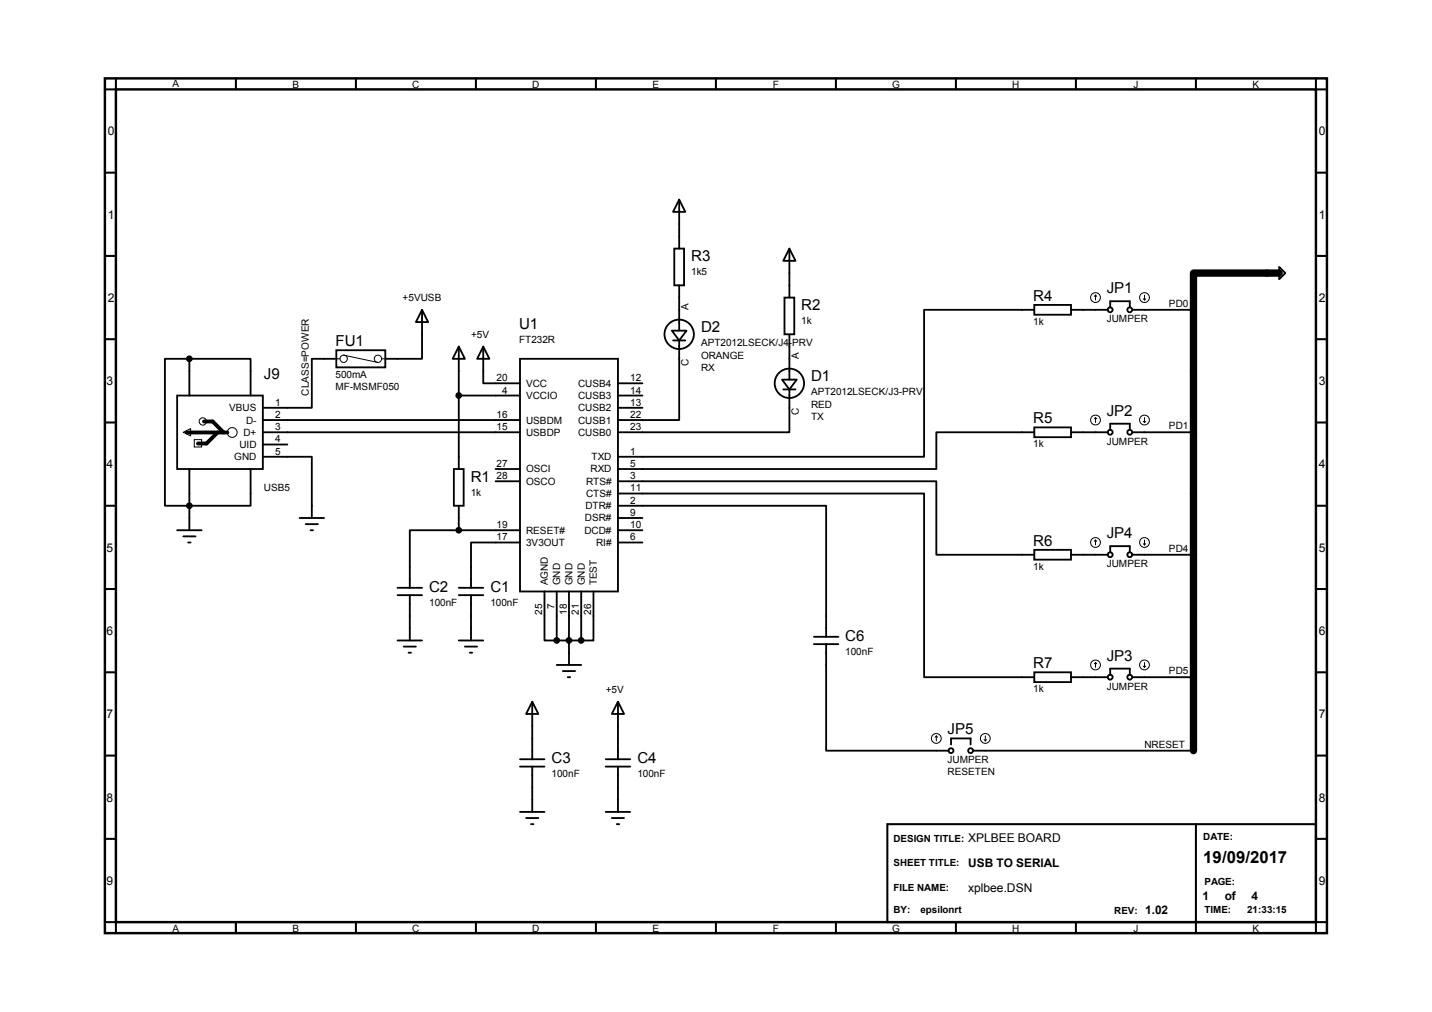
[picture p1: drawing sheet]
<svg xmlns="http://www.w3.org/2000/svg" width="297mm" height="210mm" viewBox="0 0 297 210" stroke-linecap="round" stroke-linejoin="round" font-family="sans-serif">
<path d="M21.8 16.3h253.4v177.2h-253.4zM24 18.5h249v172.8h-249z" fill="none" stroke="#000" stroke-width=".51"/>
<g fill="none" stroke="#000" stroke-width=".42">
<path d="M24 16.3v2.2h-2.2M48.9 16.3v2.2M73.8 16.3v2.2M98.7 16.3v2.2M123.6 16.3v2.2M148.5 16.3v2.2M173.4 16.3v2.2M198.3 16.3v2.2M223.2 16.3v2.2M248.1 16.3v2.2M273 16.3v2.2h2.2M21.8 35.8h2.2"/>
<path d="M273 35.8h2.2M21.8 53.1h2.2M273 53.1h2.2M21.8 70.4h2.2M273 70.4h2.2M21.8 87.6h2.2M273 87.6h2.2M21.8 104.9h2.2M273 104.9h2.2M21.8 122.2h2.2M21.8 139.4h2.2M273 122.2h2.2"/>
<path d="M273 139.4h2.2M21.8 156.7h2.2M273 156.7h2.2M21.8 174h2.2M184.1 170.9h88.9v20.4h-88.9zM248.1 170.9v22.6M273 174h2.2M21.8 191.3h2.2v2.2M48.9 191.3v2.2M73.8 191.3v2.2M98.7 191.3v2.2M123.6 191.3v2.2"/>
<path d="M148.5 191.3v2.2M173.4 191.3v2.2M198.3 191.3v2.2M223.2 191.3v2.2M275.2 191.3h-2.2v2.2"/>
</g>
<path d="M265.3 56.6h-17.7v99.1" fill="none" stroke="#000" stroke-width="1.5"/>
<g fill="none" stroke="#000" stroke-width=".38">
<path d="M139.9 51.6h2v7.6h-2zM140.9 41.4l1.3 2.5h-2.6zM140.9 41.4v10.2M140.9 59.2v9.4M163.7 51.6l1.3 2.5h-2.5zM163.7 51.6v10.1M265.3 55.4l1.3 1.2-1.3 1.3zM39.3 74.4h-5.1v30.5h17.8v-7.6M39.3 74.4h12.7v7.6M39.3 74.4v7.6M69.8 72.6h10.1v3.6h-10.1zM69.8 74.4h-5.1v10.2h-10.2"/>
<path d="M87.5 64.3l1.3 2.5h-2.5zM87.5 64.3v10.1h-7.6M95.2 71.9l1.2 2.5h-2.5zM95.2 71.9v25.4M100.2 71.9l1.3 2.5h-2.5zM100.2 71.9v7.6h7.7M107.9 74.4h20.3v48.3h-20.3zM128.2 79.5h5.1M139.4 68.6h3l-1.5 2zM139.6 70.6h2.6M140.9 70.6v16.5h-12.7M162.2 78.7h3.1l-1.6 2.1z"/>
<path d="M162.7 61.7h2.1v7.6h-2.1zM163.7 69.3v9.4M214.5 63.2h7.7v2.1h-7.7zM214.5 64.3h-22.8v30.4h-63.5M222.2 64.3h7.6M230.3 63.8v-1.3h4.1v1.3M234.9 64.3h12.7M36.7 82h17.8v15.3h-17.8zM39.3 97.3v12.7M54.5 94.7h10.2v12.7M54.5 87.1h53.4M54.5 89.7h53.4"/>
<path d="M54.5 92.2h5.1M94.1 97.3h2.1v7.6h-2.1zM95.2 82h12.7M102.8 97.3h5.1M102.8 99.8h5.1M128.2 99.8h66v15.3h20.3M128.2 82h5.1M128.2 84.6h5.1M162.5 80.8h2.5M163.7 80.8v8.9h-35.5M214.5 88.6h7.7v2.1h-7.7zM214.5 89.7h-20.3v7.6h-66"/>
<path d="M222.2 89.7h7.6M230.3 89.2v-1.3h4.1v1.3M234.9 89.7h12.7M36.7 110h5.1M38 111.3h2.6M39 112.5h.5M62.1 107.4h5.1M63.4 108.7h2.6M64.4 110h.5M95.2 110h-10.2v11.9M95.2 104.9v5.1M95.2 110h12.7"/>
<path d="M107.9 112.5h-10.2v9.4M128.2 102.4h63.5v38.1h22.8M128.2 104.9h43.2v27.2M128.2 110h5.1M128.2 112.5h5.1M128.2 107.4h5.1M214.5 114h7.7v2.1h-7.7zM222.2 115.1h7.6M230.3 114.6v-1.3h4.1v1.3M234.9 115.1h12.7M82.5 132.8h5M82.5 123.4h5"/>
<path d="M82.5 121.9h5M83.7 134.1h2.6M84.7 135.4h.6M85 123.4v9.4M95.2 132.8h5M95.2 123.4h5M95.2 121.9h5M96.4 134.1h2.6M97.4 135.4h.6M97.7 123.4v9.4M112.9 122.7v10.1h2.6M115.5 132.8h5.1"/>
<path d="M115.5 122.7v10.1M115.5 137.9h5.1M116.8 139.2h2.5M118 122.7v15.2M120.6 122.7v10.1M123.1 122.7v10.1h-2.5M168.8 132.1h5.1M168.8 133.6h5.1M171.4 133.6v22.1h25.4M214.5 139.4h7.7v2.1h-7.7zM230.3 140v-1.3h4.1v1.3M107.9 159h5"/>
<path d="M107.9 157.5h5M110.4 145.5l1.3 2.6h-2.6zM110.4 145.5v12M110.4 159v9.4M117.8 140.5h.5M125.6 159h5.1M125.6 157.5h5.1M128.2 145.5l1.3 2.6h-2.6zM128.2 145.5v12M128.2 159v9.4M197.3 154.4v-1.2h4v1.2M201.8 155.7h45.8"/>
<path d="M222.2 140.5h7.6M234.9 140.5h12.7M107.9 168.4h5M109.1 169.7h2.6M110.1 170.9h.6M125.6 168.4h5.1M126.9 169.7h2.6M127.9 170.9h.5"/>
<circle cx="39.3" cy="74.4" r=".51"/>
<circle cx="140.9" cy="69.3" r="3"/>
<circle cx="163.7" cy="79.5" r="3"/>
<circle cx="230.3" cy="64.3" r=".51"/>
<circle cx="234.4" cy="64.3" r=".51"/>
<circle cx="95.2" cy="82" r=".51"/>
<circle cx="230.3" cy="89.7" r=".51"/>
<circle cx="234.4" cy="89.7" r=".51"/>
<circle cx="39.3" cy="104.9" r=".51"/>
<circle cx="95.2" cy="110" r=".51"/>
<circle cx="230.3" cy="115.1" r=".51"/>
<circle cx="234.4" cy="115.1" r=".51"/>
<circle cx="115.5" cy="132.8" r=".51"/>
<circle cx="118" cy="132.8" r=".51"/>
<circle cx="120.6" cy="132.8" r=".51"/>
<circle cx="197.3" cy="155.7" r=".51"/>
<circle cx="201.3" cy="155.7" r=".51"/>
<circle cx="230.3" cy="140.5" r=".51"/>
<circle cx="234.4" cy="140.5" r=".51"/>
</g>
<g fill="none" stroke="#000" stroke-width=".21">
<path d="M69.8 74.4h.7M71.3 73.7l7.1 1.5M79.2 74.4h.7M227.2 61.2l-.2 .3M227.2 61.2l.3 .3M227.2 61.2v1M237.1 62l.3 .2M237.4 61.2v1M237.7 62l-.3 .2M38 89.7l1.5-.8v1.5zM40.3 91.2h1.5v1.5h-1.5zM227.2 86.6v1"/>
<path d="M227.2 86.6l-.2 .3M227.2 86.6l.3 .3M237.1 87.4l.3 .2M237.4 86.6v1M237.7 87.4l-.3 .2M227.2 112v1M227.2 112l-.2 .3M227.2 112l.3 .3M237.1 112.8l.3 .2M237.4 112v1M237.7 112.8l-.3 .2M227.2 137.4v1"/>
<path d="M227.2 137.4l-.2 .3M227.2 137.4l.3 .3M237.1 138.2l.3 .2M237.4 137.4v1M237.7 138.2l-.3 .2M194.2 152.7l-.2 .2M194.2 152.7l.3 .2M194.2 152.7v1M204.1 153.4l.3 .3M204.4 152.7v1M204.6 153.4l-.2 .3"/>
<circle cx="71.3" cy="74.4" r=".76"/>
<circle cx="78.4" cy="74.4" r=".76"/>
<circle cx="227.2" cy="61.7" r="1.02"/>
<circle cx="237.4" cy="61.7" r="1.02"/>
<circle cx="42.1" cy="87.4" r=".76"/>
<circle cx="48.2" cy="89.7" r="1.02"/>
<circle cx="227.2" cy="87.1" r="1.02"/>
<circle cx="237.4" cy="87.1" r="1.02"/>
<circle cx="227.2" cy="112.5" r="1.02"/>
<circle cx="237.4" cy="112.5" r="1.02"/>
<circle cx="227.2" cy="137.9" r="1.02"/>
<circle cx="237.4" cy="137.9" r="1.02"/>
<circle cx="194.2" cy="153.2" r="1.02"/>
<circle cx="204.4" cy="153.2" r="1.02"/>
</g>
<path d="M38.8 89.7h8.4M42.3 87.4h1.8l2.3 2.3M45.1 89.7l-2.3 2.3h-1.7" fill="none" stroke="#000" stroke-width=".8"/>
<g fill="#000">
<circle cx="39.3" cy="74.4" r=".51"/>
<circle cx="95.2" cy="82" r=".51"/>
<circle cx="39.3" cy="104.9" r=".51"/>
<circle cx="95.2" cy="110" r=".51"/>
<circle cx="115.5" cy="132.8" r=".51"/>
<circle cx="118" cy="132.8" r=".51"/>
<circle cx="120.6" cy="132.8" r=".51"/>
</g>
<text font-size="3.5" x="249.6" y="179">19/09/2017</text>
<g font-size="3.1">
<text x="143.4" y="54.2">R3</text>
<text x="166.2" y="64.4">R2</text>
<text x="214.3" y="62.4">R4</text>
<text x="229.6" y="60.9">JP1</text>
<text x="69.6" y="71.8">FU1</text>
<text x="107.7" y="68.2">U1</text>
<text x="145.4" y="69">D2</text>
<text x="54.7" y="78.7">J9</text>
<text x="168.2" y="79.1">D1</text>
<text x="214.3" y="87.8">R5</text>
<text x="229.6" y="86.3">JP2</text>
<text x="97.7" y="99.9">R1</text>
<text x="214.3" y="113.2">R6</text>
<text x="229.6" y="111.6">JP4</text>
<text x="89" y="122.8">C2</text>
<text x="101.7" y="122.8">C1</text>
<text x="175.3" y="132.9">C6</text>
<text x="229.6" y="137">JP3</text>
<text x="214.3" y="138.6">R7</text>
<text x="196.6" y="152.3">JP5</text>
<text x="114.4" y="158.3">C3</text>
<text x="132.2" y="158.3">C4</text>
</g>
<g font-size="2.5">
<text x="22.3" y="28.1">0</text>
<text x="273.6" y="28.1">0</text>
<text x="22.3" y="45.3">1</text>
<text x="273.6" y="45.3">1</text>
<text x="22.3" y="62.6">2</text>
<text x="273.6" y="62.6">2</text>
<text x="22.1" y="79.9">3</text>
<text x="273.6" y="79.9">3</text>
<text x="22.1" y="97.2">4</text>
<text x="273.6" y="97.2">4</text>
<text x="22.1" y="114.4">5</text>
<text x="273.6" y="114.4">5</text>
<text x="22.1" y="131.7">6</text>
<text x="273.6" y="131.7">6</text>
<text x="22.1" y="149">7</text>
<text x="273.6" y="149">7</text>
<text x="22.1" y="166.2">8</text>
<text x="273.6" y="166.2">8</text>
<text x="200.8" y="179.8">USB TO SERIAL</text>
<text x="200.8" y="174.7">XPLBEE BOARD</text>
<text x="22.1" y="183.5">9</text>
<text x="200.8" y="185">xplbee.DSN</text>
<text x="273.6" y="183.5">9</text>
<text x="237.6" y="189.6">1.02</text>
<text x="249.4" y="186.7">1</text>
<text x="254" y="186.7">of</text>
<text x="259.6" y="186.7">4</text>
</g>
<g font-size="2.1">
<text x="35.8" y="18">A</text>
<text x="60.7" y="18.2">B</text>
<text x="85.5" y="18.2">C</text>
<text x="110.4" y="18.2">D</text>
<text x="135.4" y="18.2">E</text>
<text x="160.3" y="18.2">F</text>
<text x="185" y="18.2">G</text>
<text x="210" y="18.2">H</text>
<text x="235.1" y="18.2">J</text>
<text x="259.8" y="18.2">K</text>
<text x="143.4" y="57.1">1k5</text>
<text x="83.5" y="62.4">+5VUSB</text>
<text x="142.8" y="64.3" transform="rotate(-90 142.8 64.3)">A</text>
<text x="242.5" y="63.7">PD0</text>
<text x="97.7" y="70.1">+5V</text>
<text x="107.7" y="71.1">FT232R</text>
<text x="145.4" y="71.8">APT2012LSECK/J4-PRV</text>
<text x="166.2" y="67.3">1k</text>
<text x="214.3" y="67.4">1k</text>
<text x="229.6" y="66.9">JUMPER</text>
<text x="142.8" y="75.9" transform="rotate(-90 142.8 75.9)">C</text>
<text x="145.4" y="74.4">ORANGE</text>
<text x="145.4" y="76.9">RX</text>
<text x="165.7" y="74.4" transform="rotate(-90 165.7 74.4)">A</text>
<text x="64" y="82" transform="rotate(-90 64 82)">CLASS=POWER</text>
<text x="69.6" y="78.3">500mA</text>
<text x="69.6" y="80.9">MF-MSMF050</text>
<text x="103" y="79.1">20</text>
<text x="104.2" y="81.6">4</text>
<text x="109.1" y="80.2">VCC</text>
<text x="109.1" y="82.8">VCCIO</text>
<text x="119.9" y="82.8">CUSB3</text>
<text x="119.9" y="80.2">CUSB4</text>
<text x="130.7" y="81.6">14</text>
<text x="130.7" y="79.1">12</text>
<text x="168.2" y="82">APT2012LSECK/J3-PRV</text>
<text x="47.5" y="85.3">VBUS</text>
<text x="51.1" y="87.8">D-</text>
<text x="57.1" y="84.2">1</text>
<text x="57.1" y="86.7">2</text>
<text x="57.1" y="89.2">3</text>
<text x="103" y="86.7">16</text>
<text x="103" y="89.2">15</text>
<text x="109.1" y="87.8">USBDM</text>
<text x="119.9" y="87.8">CUSB1</text>
<text x="119.9" y="85.3">CUSB2</text>
<text x="130.7" y="89.2">23</text>
<text x="130.7" y="86.7">22</text>
<text x="130.7" y="84.2">13</text>
<text x="165.7" y="86.1" transform="rotate(-90 165.7 86.1)">C</text>
<text x="168.2" y="84.5">RED</text>
<text x="168.2" y="87.1">TX</text>
<text x="242.5" y="89.1">PD1</text>
<text x="48.6" y="95.5">GND</text>
<text x="49.7" y="92.9">UID</text>
<text x="50.5" y="90.4">D+</text>
<text x="57.1" y="91.8">4</text>
<text x="57.1" y="94.3">5</text>
<text x="109.1" y="90.4">USBDP</text>
<text x="119.9" y="90.4">CUSB0</text>
<text x="122.7" y="95.5">TXD</text>
<text x="130.7" y="94.3">1</text>
<text x="214.3" y="92.8">1k</text>
<text x="229.6" y="92.3">JUMPER</text>
<text x="54.7" y="101.9">USB5</text>
<text x="103" y="96.9">27</text>
<text x="103" y="99.4">28</text>
<text x="109.1" y="98">OSCI</text>
<text x="109.1" y="100.5">OSCO</text>
<text x="121.6" y="100.5">RTS#</text>
<text x="122.5" y="98">RXD</text>
<text x="130.7" y="99.4">3</text>
<text x="130.7" y="101.9">11</text>
<text x="130.7" y="96.9">5</text>
<text x="97.7" y="102.8">1k</text>
<text x="121.5" y="105.6">DTR#</text>
<text x="121.6" y="103.1">CTS#</text>
<text x="130.7" y="104.5">2</text>
<text x="130.7" y="107">9</text>
<text x="103" y="109.6">19</text>
<text x="103" y="112.1">17</text>
<text x="109.1" y="110.7">RESET#</text>
<text x="109.1" y="113.2">3V3OUT</text>
<text x="121.2" y="110.7">DCD#</text>
<text x="121.3" y="108.2">DSR#</text>
<text x="123.7" y="113.2">RI#</text>
<text x="130.7" y="109.6">10</text>
<text x="130.7" y="112.1">6</text>
<text x="214.3" y="118.2">1k</text>
<text x="229.6" y="117.6">JUMPER</text>
<text x="242.5" y="114.4">PD4</text>
<text x="89" y="125.6">100nF</text>
<text x="101.7" y="125.6">100nF</text>
<text x="113.7" y="121.4" transform="rotate(-90 113.7 121.4)">AGND</text>
<text x="116.2" y="121.4" transform="rotate(-90 116.2 121.4)">GND</text>
<text x="118.7" y="121.4" transform="rotate(-90 118.7 121.4)">GND</text>
<text x="121.3" y="121.4" transform="rotate(-90 121.3 121.4)">GND</text>
<text x="123.8" y="121.4" transform="rotate(-90 123.8 121.4)">TEST</text>
<text x="112.5" y="127.6" transform="rotate(-90 112.5 127.6)">25</text>
<text x="115" y="126.4" transform="rotate(-90 115 126.4)">7</text>
<text x="117.6" y="127.6" transform="rotate(-90 117.6 127.6)">18</text>
<text x="120.1" y="127.6" transform="rotate(-90 120.1 127.6)">21</text>
<text x="122.6" y="127.6" transform="rotate(-90 122.6 127.6)">26</text>
<text x="175.3" y="135.8">100nF</text>
<text x="125.6" y="143.7">+5V</text>
<text x="214.3" y="143.6">1k</text>
<text x="229.6" y="143">JUMPER</text>
<text x="242.5" y="139.8">PD5</text>
<text x="237.4" y="155.1">NRESET</text>
<text x="114.4" y="161.2">100nF</text>
<text x="132.2" y="161.2">100nF</text>
<text x="196.6" y="158.3">JUMPER</text>
<text x="196.6" y="160.8">RESETEN</text>
<text x="35.8" y="193.3">A</text>
<text x="60.7" y="193.3">B</text>
<text x="85.5" y="193.3">C</text>
<text x="110.4" y="193.3">D</text>
<text x="135.4" y="193.3">E</text>
<text x="160.3" y="193.3">F</text>
<text x="185" y="193.3">G</text>
<text x="210" y="193.3">H</text>
<text x="235.1" y="193.3">J</text>
<text x="259.8" y="193.3">K</text>
</g>
<g font-size="2">
<text x="185.3" y="174.6">DESIGN TITLE:</text>
<text x="185.3" y="179.7">SHEET TITLE:</text>
<text x="249.6" y="174.2">DATE:</text>
<text x="185.3" y="184.9">FILE NAME:</text>
<text x="249.8" y="183.6">PAGE:</text>
<text x="185.3" y="189.4">BY:</text>
<text x="190.9" y="189.4">epsilonrt</text>
<text x="231.1" y="189.5">REV:</text>
<text x="249.8" y="189.4">TIME:</text>
<text x="258.7" y="189.4">21:33:15</text>
</g>
</svg>
